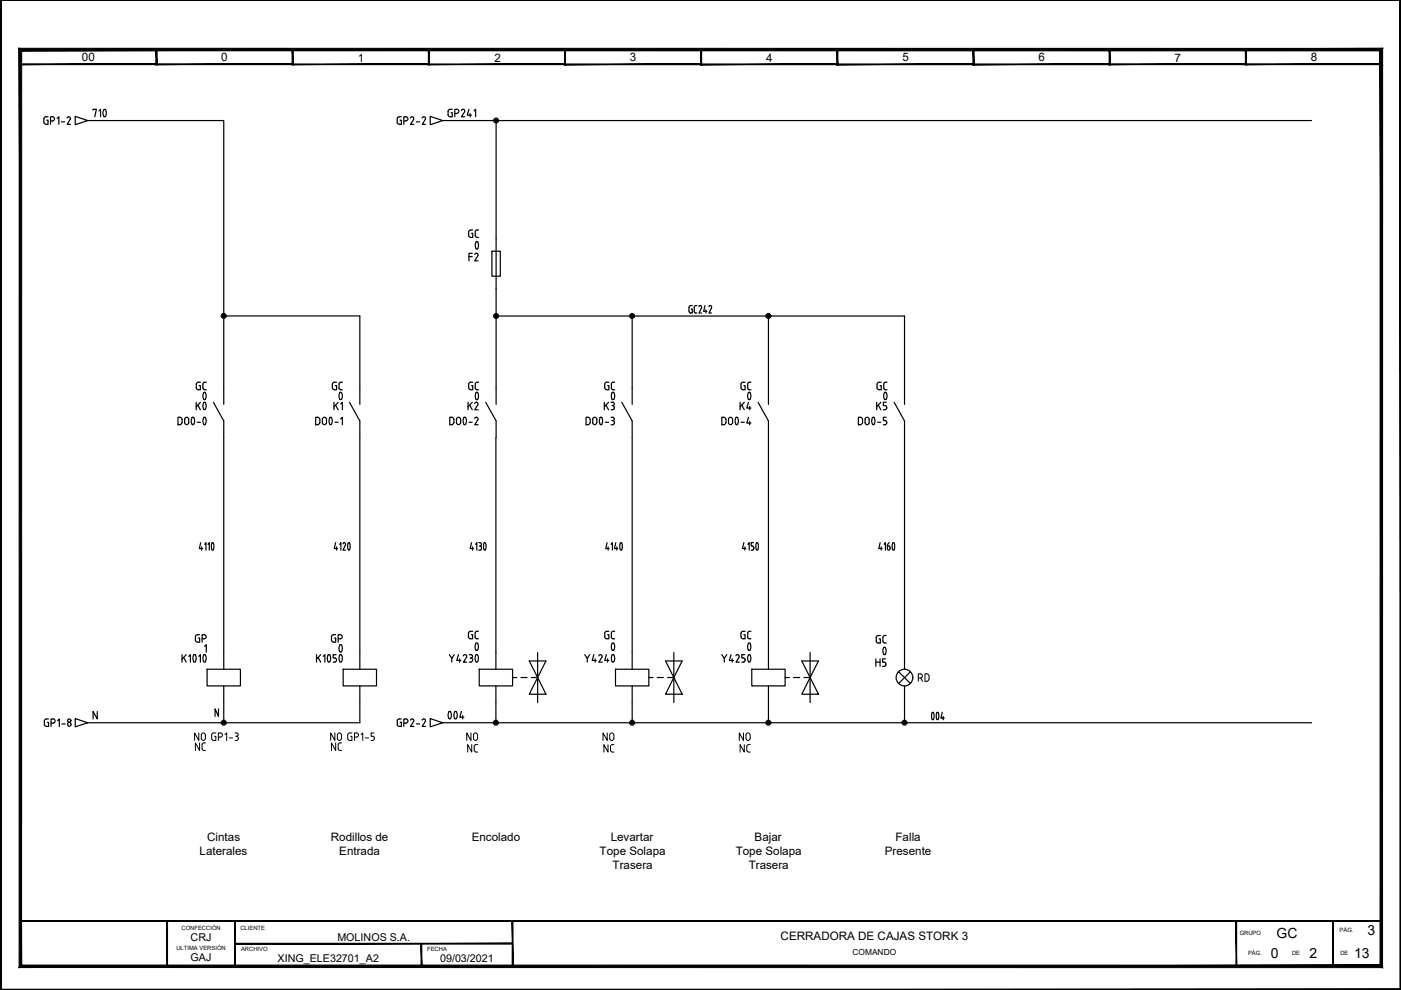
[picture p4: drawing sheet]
<svg xmlns="http://www.w3.org/2000/svg" width="297mm" height="210mm" viewBox="0 0 297 210" stroke-linecap="round" stroke-linejoin="round" font-family="sans-serif">
<g fill="#000" stroke="#000" stroke-width=".21">
<path d="M.2 -.1v.2l296.8-.2zM.2 .1l296.8-.2-.2 .2zM296.8 .1l.2 209.8v-210zM296.8 .1l.2 209.8-.2-.2zM.1 209.9h296.9l-.2-.2zM.1 209.9l.2-.2h296.5zM.1 0v209.9l.2-.2zM.1 0h.2v209.7z"/>
<path d="M4.2 13.7h29.1l-.2-.2zM4.4 13.5h28.7l-28.9 .2zM4.2 10.4v3.3l.2-.2zM4.2 10.4l.2 .2v2.9zM4.2 10.4l.2 .2 28.9-.2zM4.4 10.6l28.9-.2-.2 .2zM33.3 10.4l-.2 .2 .2 3.1zM33.1 10.6l.2 3.1-.2-.2z"/>
<path d="M33.1 13.7h29l-.1-.2zM33.2 13.5h28.8l-28.9 .2zM33.1 10.4v3.3l.1-.2zM33.1 10.4l.1 .2v2.9zM33.1 10.4l.1 .2 28.9-.2zM33.2 10.6l28.9-.2-.1 .2zM62.1 10.4l-.1 .2 .1 3.1zM62 10.6l.1 3.1-.1-.2z"/>
<path d="M62 13.7h29l-.1-.1zM62 13.7l.1-.1h28.8zM62 10.4v3.3l.1-.1zM62 10.4l.1 .2v3zM62 10.4l.1 .2 28.9-.2zM62.1 10.6l28.9-.2-.1 .2zM90.9 10.6l.1 3.1v-3.3zM90.9 10.6l.1 3.1-.1-.1z"/>
<path d="M90.8 13.7h29.1l-.2-.1zM90.8 13.7l.2-.1h28.7zM90.8 10.4v3.3l.2-.1zM90.8 10.4l.2 .2v3zM90.8 10.4l.2 .2 28.9-.2zM91 10.6l28.9-.2-.2 .2zM119.7 10.6l.2 3.1v-3.3zM119.7 10.6l.2 3.1-.2-.1z"/>
<path d="M119.7 13.7h29.1l-.2-.1zM119.7 13.7l.2-.1h28.7zM119.7 10.4v3.3l.2-.1zM119.7 10.4l.2 .2v3zM119.7 10.4l.2 .2 28.9-.2zM119.9 10.6l28.9-.2-.2 .2zM148.8 10.4l-.2 .2 .2 3.1zM148.6 10.6l.2 3.1-.2-.1z"/>
<path d="M148.6 13.7h29l-.2-.1zM148.6 13.7l.1-.1h28.7zM148.6 10.4v3.3l.1-.1zM148.6 10.4l.1 .2v3zM148.6 10.4l.1 .2 28.9-.2zM148.7 10.6l28.9-.2-.2 .2zM177.6 10.4l-.2 .2 .2 3.1zM177.4 10.6l.2 3.1-.2-.1z"/>
<path d="M177.4 13.7h29.1l-.2-.1zM177.4 13.7l.2-.1h28.7zM177.4 10.4v3.3l.2-.1zM177.4 10.4l.2 .2v3zM177.4 10.4l.2 .2 28.9-.2zM177.6 10.6l28.9-.2-.2 .2zM206.5 10.4l-.2 .2 .2 3.1zM206.3 10.6l.2 3.1-.2-.1z"/>
<path d="M206.3 13.7h29.1l-.2-.1zM206.3 13.7l.2-.1h28.7zM206.3 10.4v3.3l.2-.1zM206.3 10.4l.2 .2v3zM206.3 10.4l.2 .2 28.9-.2zM206.5 10.6l28.9-.2-.2 .2zM235.2 10.6l.2 3.1v-3.3zM235.2 10.6l.2 3.1-.2-.1z"/>
<path d="M235.2 13.7h29.1l-.2-.2zM235.2 13.7l.2-.2h28.7zM235.2 10.4v3.3l.2-.2zM235.2 10.4l.2 .2v2.9zM235.2 10.4l.2 .2 28.9-.2zM235.4 10.6l28.9-.2-.2 .2zM264.1 10.6l.2 3.1v-3.3zM264.1 10.6l.2 3.1-.2-.2z"/>
<path d="M264 13.7h29.1l-.2-.2zM264 13.7l.2-.2h28.7zM264 10.4v3.3l.2-.2zM264 10.4l.2 .2v2.9zM264 10.4l.2 .2 28.9-.2zM264.2 10.6l28.9-.2-.2 .2zM292.9 10.6l.2 3.1v-3.3zM292.9 10.6l.2 3.1-.2-.2z"/>
<path d="M4.3 195.2v.2l288.5-.2zM4.3 195.4l288.5-.2v.2z"/>
<path d="M49.8 200v.2l58.9-.2zM49.8 200.2l58.9-.2v.2z"/>
<path d="M4 205.1l288.6-.5h-288zM4 205.1l288.6-.5 .5 .6zM292.6 10.8v193.8l.5 .6zM292.6 10.8l.5-.5v194.9zM4.6 10.8h288l.5-.5zM4.1 10.2l289 .1-288.5 .5zM4.1 10.2l.5 194.4v-193.8zM4.1 10.2l.5 194.4-.6 .5z"/>
<path d="M35.4 195.3v9.6h.1zM35.4 195.3h.1v9.6z"/>
<path d="M49.7 195.3v9.6h.2zM49.7 195.3h.2v9.6z"/>
<path d="M89.3 200.1v4.8h.1zM89.3 200.1h.1v4.8z"/>
<path d="M108.6 195.3v9.6h.2zM108.6 195.3h.2v9.6z"/>
<path d="M262.1 195.3v9.6h.1zM262.1 195.3h.1v9.6z"/>
<path d="M282.5 195.3v9.6h.2zM282.5 195.3h.2v9.6z"/>
</g>
<path d="M.2 0h296.7v209.8h-296.7zM46.3 156.3h.4M46.7 156.3a.43 .43 0 0 0 .5-.5 .43 .43 0 0 0-.5-.4h-.4v1.6M47.7 155.8l.4-.4v1.6M48.6 156.5h.7M49.8 155.4h.4M49.8 157h.4M50 156.1h.2M50.2 155.4a.35 .35 0 0 1 .3 .3 .35 .35 0 0 1-.3 .4l.3 .3a.4 .4 0 0 1-.3 .6M4.3 195.3h31.1v9.6h-31.1z" fill="none" stroke="#000" stroke-width=".21"/>
<g fill="none" stroke="#000" stroke-width=".25">
<path d="M293 13.6v181.7M10.2 24.8h-.7a1.22 1.22 0 0 0-.1 1.3l.3 .3h.5v-.9h-.3M10.7 25.6h.4M11.1 25.6a.43 .43 0 0 0 .5-.4 .43 .43 0 0 0-.5-.4h-.4v1.6M12.1 25.1l.4-.3v1.6M13 25.8h.7M14.2 25l.2-.2a.35 .35 0 0 1 .4 .1 .35 .35 0 0 1 .1 .4l-.6 1.1h.7M15.9 24.7l2.7 .9-2.7 .9zM18.6 25.6h28.8v56.6M91.2 24.7l2.7 .9-2.7 .9zM93.9 25.6h184.2M95 23.6v.7l.2 .4 .7 .1v-.9h-.3"/>
<path d="M95.9 23.2h-.7l-.2 .4M96.4 24.1l.5-.1a.43 .43 0 0 0 .4-.4 .43 .43 0 0 0-.4-.4h-.5v1.6M97.8 23.4l.2-.2a.36 .36 0 0 1 .4 .1 .36 .36 0 0 1 .1 .4M98.5 23.7l-.7 1.1h.7M99.4 23.2l-.3 1.2h.9M99.7 24.1v.7M100.5 23.5l.3-.3v1.6M105.2 25.6v56.6M104.3 53.3h1.8v5.3h-1.8zM47.4 67h28.9v15.2M105.2 67h86.6v15.2M134 67v15.2"/>
<path d="M146.1 65.2v1l.2 .1 .5 .1v-.9h-.2M146.8 64.8h-.5l-.2 .4M147.8 64.8l-.6 .2a1.42 1.42 0 0 0 .1 1.3l.5 .1M148.2 65l.1-.2h.3l.1 .5M148.7 65.3l-.5 1.1h.6M149.5 64.8l-.3 1.2h.7M149.7 65.7v.7M150.3 65l.2-.2h.2l.1 .5M150.8 65.3l-.5 1.1h.6M162.9 67v15.2M47.4 89.3v52.6M67.3 88.5h-.4v1.6l.7-.1 .2-.4"/>
<path d="M67.8 89v.6M68.4 89.6a.43 .43 0 0 0 .4 .4 .43 .43 0 0 0 .4-.4M69.9 88.5a1.17 1.17 0 0 0 .2 1.6l.2-.1a1.56 1.56 0 0 0 0-1.5M72.2 88.8l.4-.3v1.6M74.1 85.3l2.2 4v49.1M95.8 88.5h-.4v1.6l.6-.1 .2-.2 .1-.8M96.8 89.6a.43 .43 0 0 0 .4 .4 .43 .43 0 0 0 .4-.4M98.4 88.5a1.49 1.49 0 0 0 0 1.4M98.7 88.5a.97 .97 0 0 1-.3 1.5h-.1M101.3 89l-.6 1.1h.7M103 85.3l2.2 4-.1 52.6M124.7 88.5h-.4v1.6l.6-.1 .2-.2v-.8"/>
<path d="M125.7 89.6a.43 .43 0 0 0 .4 .4 .43 .43 0 0 0 .4-.4M127.2 88.5a1.17 1.17 0 0 0 .2 1.6l.2-.1a1.56 1.56 0 0 0 0-1.5M130.2 89.7l-.1 .3-.6 .1M131.8 85.3l2.2 4v52.6M153.4 88.5h-.4v1.6l.7-.1 .1-.2 .1-.8M154.4 89.6a.43 .43 0 0 0 .5 .4 .43 .43 0 0 0 .4-.4M156 88.5a1.17 1.17 0 0 0 .2 1.6l.2-.1a1.56 1.56 0 0 0 0-1.5M158.9 89.4v.7M160.7 85.3l2.2 4v52.6M182.4 88.5h-.4v1.6l.6-.1 .2-.2 .1-.8M183.4 89.6a.43 .43 0 0 0 .5 .4 .43 .43 0 0 0 .4-.4M185 88.5a1.17 1.17 0 0 0 .2 1.6l.1-.1a1.56 1.56 0 0 0 0-1.5"/>
<path d="M188 89.7l-.2 .3-.5 .1M189.6 85.3l2.2 4v49.1M42.6 115.1l-.3 1.2h.7M42.8 115.9v.7M43.4 115.4l.3-.3v1.5M44.1 115.4l.3-.3v1.5M45 115.1a1 1 0 0 1 .1 1.5l-.3-.8zM71.1 115.1l-.2 1.2h.7M71.4 115.9v.7M72 115.4l.3-.3v1.5M73 115.1l.3 .3-.6 1.2h.6M73 115l-.3 .3"/>
<path d="M73.9 115.1a1 1 0 0 1 .1 1.5l-.3-.8zM100 115.1l-.3 1.2h.7M100.2 115.9v.7M100.8 115.4l.3-.3v1.5M101.5 115.1h.3M101.5 116.6h.3M101.7 115.8h.1M101.8 115.1l.2 .1v.4l-.2 .2 .3 .3M102.1 116.1l-.1 .4-.2 .1M102.7 115.1a1 1 0 0 1 .1 1.5l-.3-.8zM128.7 115.1l-.3 1.2h.7M128.9 115.9v.7"/>
<path d="M129.6 115.4l.2-.3v1.5M130.6 115.1l-.3 1.2h.7M130.8 115.9v.7M131.6 115.1a1 1 0 0 1 .1 1.5l-.3-.8zM157.7 115.1l-.3 1.2h.7M157.9 115.9v.7M158.6 115.4l.2-.3v1.5M159.8 115.1h-.5v.7h.4l.1 .3M159.8 116.3l-.1 .3h-.4M159.8 116.1v.2M160.4 115.1a1 1 0 0 1 .1 1.5l-.3-.8zM186.6 115.1l-.3 1.2h.7"/>
<path d="M186.8 115.9v.7M187.5 115.4l.2-.3v1.5M188.1 116.3l.3 .3 .3-.3M188.6 115.1l-.5 .7M188.7 116.1l-.2-.3h-.3v.5M188.7 116.1v.2M189.3 115.1a1 1 0 0 1 .1 1.5l-.3-.8zM38.6 138.8v1.6M38.9 139.4l.6 1M39.5 138.8l-.9 1M40 139.2l.4-.4v1.6M41.4 138.9a1.49 1.49 0 0 1 0 1.4"/>
<path d="M41.4 138.9l-.1-.1a1.1 1.1 0 0 0 0 1.6l.1-.1M42.1 139.2l.4-.4v1.6M43.5 138.9a1.49 1.49 0 0 1 0 1.4M43.5 138.9l-.1-.1a1.1 1.1 0 0 0 0 1.6l.1-.1M95.3 138.8l.5 .8 .5-.8M114 138.4v10.6M124 138.8l.5 .8 .5-.8M142.9 138.4v10.6M153 138.8l.6 .8 .5-.8M171.8 138.4v10.6M10 153.1h.3v.9h-.5M10.3 152.4l-.7 .1a1.2 1.2 0 0 0-.1 1.3l.3 .2"/>
<path d="M10.8 153.3h.5M11.3 152.4a.43 .43 0 0 1 .4 .5 .43 .43 0 0 1-.4 .4M11.3 152.4h-.5v1.6M12.2 152.8l.4-.4v1.6M13.1 153.5h.7M14.3 153.5a.36 .36 0 0 1 .6-.2 .36 .36 0 0 1 0 .6 .36 .36 0 0 1-.6-.2M14.4 153.5v.2M15.9 152.4l2.7 .8-2.7 .9zM20.6 150.8v1.6l-.9-1.6v1.6M43.9 141.9h7.1v3.5h-7.1zM46.3 150.3v1.6l-.7-1.6v1.6M47.4 145.4v7.8"/>
<path d="M72.8 141.9h7v3.5h-7zM76.3 145.4v7.8h-57.7M93.9 153.2l-2.7-.8v1.7l2.7-.9h184.2M101.6 141.9h7.1v3.5h-7.1zM105.1 145.4v7.8M108.7 143.7h.9M110.5 143.7h1.3M112.2 140.1h3.5l-1.7 3.6zM112.7 143.7h1.3M114 143.7l1.7 3.5h-3.5zM130.5 141.9h7.1v3.5h-7.1zM134 145.4v7.8"/>
<path d="M137.6 143.7h.9M139.3 143.7h1.4M141.1 140.1h3.5l-1.7 3.6zM141.5 143.7h1.4M142.9 143.7l1.7 3.5h-3.5zM159.4 141.9h7.1v3.5h-7.1zM162.9 145.4v7.8M166.5 143.7h.9M168.2 143.7h1.4M170 140.1h3.5l-1.7 3.6zM170.4 143.7h1.4M171.8 143.7l1.7 3.5h-3.5z"/>
<path d="M190.5 142.4l2.5 2.5M191.8 145.4v7.8M193 142.4l-2.5 2.5"/>
<circle cx="105.2" cy="25.6" r=".52"/>
<circle cx="105.2" cy="25.6" r=".31"/>
<circle cx="105.2" cy="25.6" r=".16"/>
<circle cx="47.4" cy="67" r=".52"/>
<circle cx="47.4" cy="67" r=".31"/>
<circle cx="47.4" cy="67" r=".16"/>
<circle cx="105.2" cy="67" r=".52"/>
<circle cx="105.2" cy="67" r=".31"/>
<circle cx="105.2" cy="67" r=".16"/>
<circle cx="134" cy="67" r=".52"/>
<circle cx="134" cy="67" r=".31"/>
<circle cx="134" cy="67" r=".16"/>
<circle cx="162.9" cy="67" r=".52"/>
<circle cx="162.9" cy="67" r=".31"/>
<circle cx="162.9" cy="67" r=".16"/>
<circle cx="14.7" cy="152.8" r=".35"/>
<circle cx="47.4" cy="153.2" r=".52"/>
<circle cx="47.4" cy="153.2" r=".31"/>
<circle cx="47.4" cy="153.2" r=".16"/>
<circle cx="105.1" cy="153.2" r=".52"/>
<circle cx="105.1" cy="153.2" r=".31"/>
<circle cx="105.1" cy="153.2" r=".16"/>
<circle cx="134" cy="153.2" r=".52"/>
<circle cx="134" cy="153.2" r=".31"/>
<circle cx="134" cy="153.2" r=".16"/>
<circle cx="162.9" cy="153.2" r=".52"/>
<circle cx="162.9" cy="153.2" r=".31"/>
<circle cx="162.9" cy="153.2" r=".16"/>
<circle cx="191.8" cy="143.7" r="1.77"/>
<circle cx="191.8" cy="153.2" r=".52"/>
<circle cx="191.8" cy="153.2" r=".31"/>
<circle cx="191.8" cy="153.2" r=".16"/>
</g>
<g font-size="6.6">
<text x="18.7" y="26.8">710</text>
<text x="39.9" y="86.8">0</text>
<text x="39.9" y="88.9">K0</text>
<text x="68.8" y="86.8">0</text>
<text x="97.7" y="86.8">0</text>
<text x="126.3" y="86.8">0</text>
<text x="155.2" y="86.8">0</text>
<text x="184.1" y="86.8">0</text>
<text x="184.1" y="140.8">0</text>
<text x="91.7" y="154.5">004</text>
</g>
<g font-size="6.2">
<text x="68.8" y="140.1">0</text>
<text x="97.7" y="139.7">0</text>
<text x="126.3" y="139.7">0</text>
<text x="155.2" y="139.7">0</text>
<text x="194.7" y="154.5">004</text>
</g>
<g font-size="4.9">
<text x="40.6" y="84">GC</text>
<text x="69.5" y="84">GC</text>
<text x="98.4" y="84">GC</text>
<text x="127.4" y="84">GC</text>
<text x="156.3" y="84">GC</text>
<text x="185.2" y="84">GC</text>
<text x="69.8" y="88.2">K1</text>
<text x="98.4" y="88.2">K2</text>
<text x="127.4" y="88.2">K3</text>
<text x="155.9" y="88.2">K4</text>
<text x="184.9" y="88.2">K5</text>
<text x="184.9" y="137.6">GC</text>
<text x="184.9" y="142.5">H5</text>
<text x="193.7" y="145.7">RD</text>
</g>
<g font-size="4.4">
<text x="83.3" y="27.5">GP2-2</text>
<text x="98.4" y="51.5">GC</text>
<text x="98.4" y="56.4">F2</text>
<text x="40.6" y="137.2">GP</text>
<text x="69.5" y="137.2">GP</text>
<text x="98.4" y="136.5">GC</text>
<text x="127.4" y="136.5">GC</text>
<text x="156.3" y="136.5">GC</text>
<text x="83.3" y="155.2">GP2-2</text>
<text x="40.2" y="158">NO</text>
<text x="69.1" y="158">NO</text>
<text x="72.7" y="158">GP1-5</text>
<text x="98.1" y="158">NO</text>
<text x="127" y="158">NO</text>
<text x="155.9" y="158">NO</text>
</g>
<g font-size="3">
<text x="269.4" y="203.1">0</text>
<text x="270.7" y="199">GC</text>
<text x="277.7" y="203.1">2</text>
<text x="287.1" y="203.1">13</text>
<text x="289.9" y="198.3">3</text>
</g>
<g font-size="2.5">
<text x="17.4" y="13">00</text>
<text x="46.9" y="13">0</text>
<text x="75.9" y="13.1">1</text>
<text x="104.9" y="13.1">2</text>
<text x="133.5" y="13">3</text>
<text x="162.4" y="13.1">4</text>
<text x="191.4" y="13">5</text>
<text x="220.2" y="13">6</text>
<text x="249" y="13.1">7</text>
<text x="277.9" y="13">8</text>
<text x="43.9" y="178.3">Cintas</text>
<text x="70.2" y="178.3">Rodillos de</text>
<text x="100" y="178.3">Encolado</text>
<text x="129.5" y="178.3">Levartar</text>
<text x="160" y="178.3">Bajar</text>
<text x="189.9" y="178.3">Falla</text>
<text x="42.3" y="181.3">Laterales</text>
<text x="71.9" y="181.2">Entrada</text>
<text x="127.1" y="181.3">Tope Solapa</text>
<text x="129.9" y="184.2">Trasera</text>
<text x="156" y="181.3">Tope Solapa</text>
<text x="158.7" y="184.2">Trasera</text>
<text x="187.6" y="181.2">Presente</text>
<text x="165.5" y="199.4">CERRADORA DE CAJAS STORK 3</text>
</g>
<g font-size="2.3">
<text x="40.4" y="199.5">CRJ</text>
<text x="40.4" y="203.7">GAJ</text>
<text x="58.9" y="203.9">XING_ELE32701_A2</text>
<text x="71.5" y="199.5">MOLINOS S.A.</text>
<text x="93.3" y="203.9">09/03/2021</text>
</g>
<text font-size="1.8" x="180.7" y="202.5">COMANDO</text>
<g font-size="1.2">
<text x="38.5" y="197.1">CONFECCIÓN</text>
<text x="51" y="197.1">CLIENTE</text>
<text x="284" y="197.7">PÁG.</text>
<text x="37.4" y="201.4">ULTIMA VERSIÓN</text>
<text x="51.1" y="201.6">ARCHIVO</text>
<text x="90.6" y="201.6">FECHA</text>
<text x="262.8" y="198.2">GRUPO</text>
<text x="264.6" y="202.5">PÁG.</text>
<text x="273.9" y="202.5">DE</text>
<text x="284.2" y="202.5">DE</text>
</g>
</svg>
